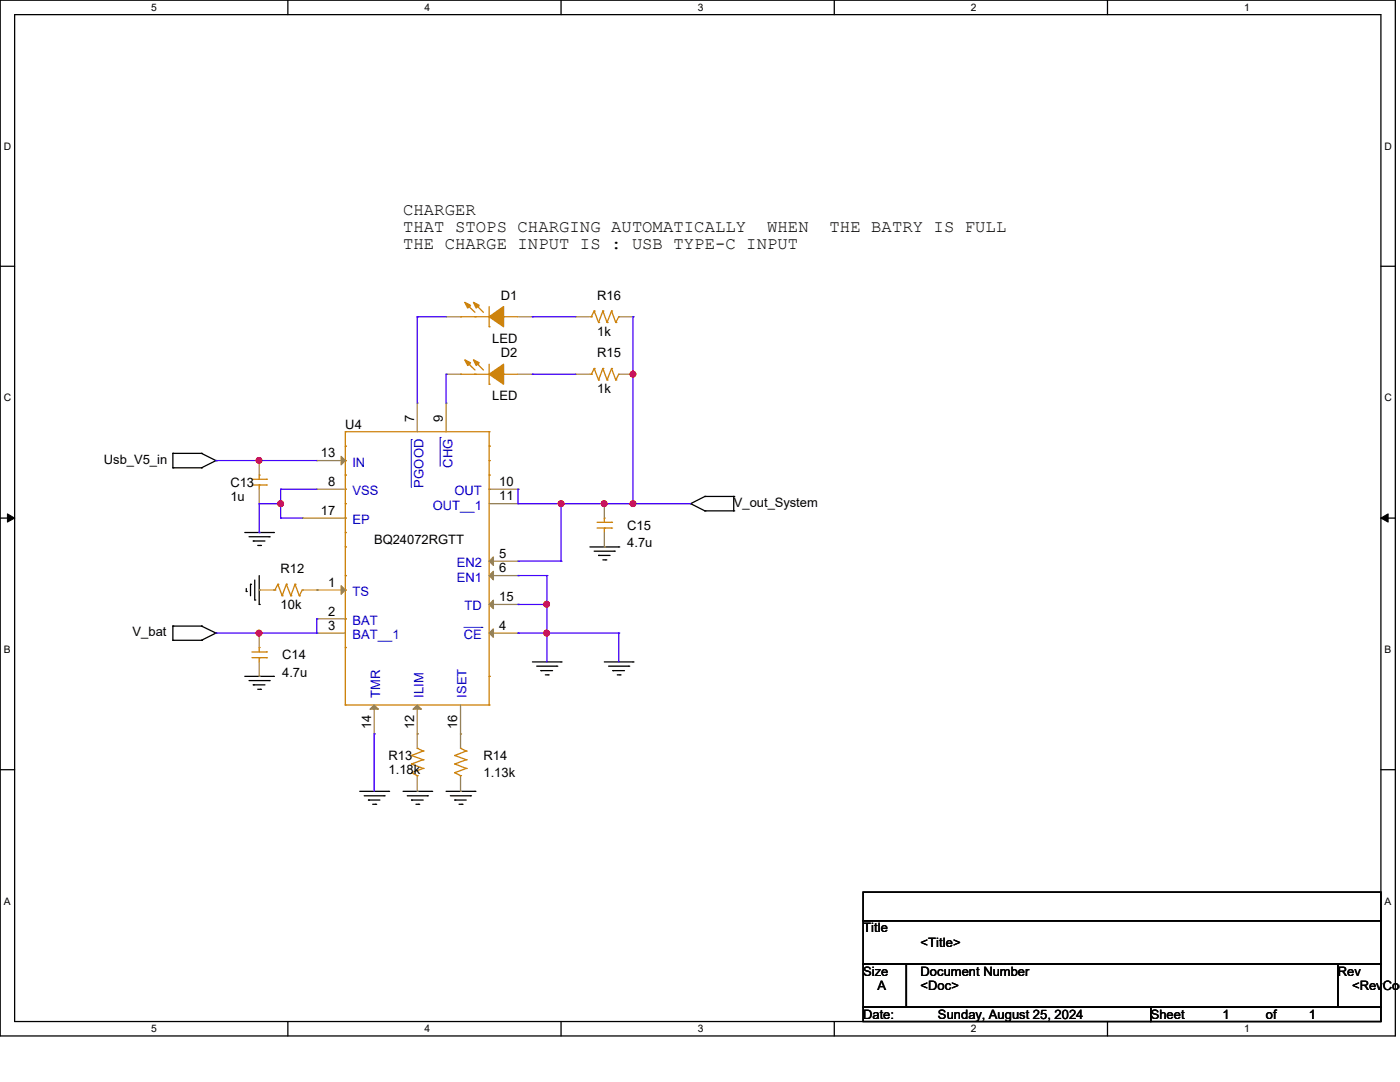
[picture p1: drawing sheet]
<svg xmlns="http://www.w3.org/2000/svg" width="279mm" height="216mm" viewBox="0 0 279 216" stroke-linecap="round" stroke-linejoin="round" font-family="sans-serif">
<path d="M0 0h278.5v206.7h-278.5zM2.9 2.9h272.7v200.9h-272.7z" fill="none" stroke="#000" stroke-width=".25"/>
<g fill="#fff">
<path d="M30.2 .3h1.1v2.3h-1.1z"/>
<path d="M30.2 204.1h1.1v2.3h-1.1z"/>
</g>
<path d="M57.4 0v2.9M57.4 203.8v2.9" fill="none" stroke="#000" stroke-width=".25"/>
<g fill="#fff">
<path d="M84.7 .3h1.1v2.3h-1.1z"/>
<path d="M84.7 204.1h1.1v2.3h-1.1z"/>
</g>
<path d="M112 0v2.9M112 203.8v2.9" fill="none" stroke="#000" stroke-width=".25"/>
<g fill="#fff">
<path d="M139.2 .3h1.1v2.3h-1.1z"/>
<path d="M139.2 204.1h1.1v2.3h-1.1z"/>
</g>
<path d="M166.5 0v2.9M166.5 203.8v2.9" fill="none" stroke="#000" stroke-width=".25"/>
<g fill="#fff">
<path d="M193.8 .3h1.1v2.3h-1.1z"/>
<path d="M193.8 204.1h1.1v2.3h-1.1z"/>
</g>
<path d="M221 0v2.9M221 203.8v2.9" fill="none" stroke="#000" stroke-width=".25"/>
<g fill="#fff">
<path d="M248.3 .3h1.1v2.3h-1.1z"/>
<path d="M248.3 204.1h1.1v2.3h-1.1z"/>
<path d="M.8 28h1.4v2.3h-1.4z"/>
<path d="M276.3 28h1.4v2.3h-1.4z"/>
<path d="M.8 78.2h1.4v2.3h-1.4z"/>
<path d="M276.3 78.2h1.4v2.3h-1.4z"/>
</g>
<path d="M0 53.1h2.9M275.6 53.1h2.9" fill="none" stroke="#000" stroke-width=".25"/>
<g fill="#fff">
<path d="M.8 128.5h1.3v2.2h-1.3z"/>
<path d="M276.3 128.5h1.3v2.2h-1.3z"/>
</g>
<path d="M0 103.4h2.9M275.6 103.4h2.9" fill="none" stroke="#000" stroke-width=".25"/>
<path d="M1.5 102.5l1.4 .9-1.4 .8zM275.6 103.4l1.4-.9v1.7z" fill="#000" stroke="#000" stroke-width=".2"/>
<g fill="#fff">
<path d="M.8 178.7h1.3v2.2h-1.3z"/>
<path d="M276.3 178.7h1.3v2.2h-1.3z"/>
</g>
<g fill="none" stroke="#000" stroke-width=".25">
<path d="M34.5 93.3h.1M34.5 90.5h.1M34.5 93.3h5.7M34.5 90.5v2.8M34.5 90.5h5.7M40.2 93.3h.1M40.2 90.5h.1M40.2 90.5l2.9 1.4M43.1 91.9h.1M43.1 91.9l-2.9 1.4M140.7 99.1h.1M140.7 99.1l-2.9 1.4"/>
<path d="M140.7 99.1h5.7M146.4 99.1h.1M146.4 99.1v2.8M48.9 106.3h5.7M49.1 118h.1M49.1 117.4v.6M49.7 107.1h4M50 116.6h.1M50 116.6v2.3M50.5 107.9h.1M50.5 107.9h2.4M50.8 119.7h.1"/>
<path d="M50.8 115.7v4M51.4 108.8h.6M51.7 114.9v5.7M52 108.8h.1M53.7 107.1h.1M54.6 106.3h.1M117.7 109.1h5.8M118.6 110h4M119.5 110.8h.1M119.5 110.8h2.3M120.3 111.7h.6M120.9 111.7h.1"/>
<path d="M122.6 110h.1M123.5 109.1h.1M137.8 100.5h.1M137.8 100.5l2.9 1.4M140.7 101.9h.1M140.7 101.9h5.7M146.4 101.9h.1M34.5 127.8h.1M34.5 124.9h.1M34.5 124.9v2.9M34.5 127.8h5.7M34.5 124.9h5.7"/>
<path d="M40.2 127.8h.1M40.2 124.9h.1M40.2 124.9l2.9 1.4M43.1 126.3h.1M43.1 126.3l-2.9 1.5M48.9 135h5.7M49.7 135.8h4M50.5 136.7h.1M50.5 136.7h2.4M51.4 137.5h.6M51.7 120.6h.1M52 137.5h.1"/>
<path d="M53.7 135.8h.1M54.6 135h.1M106.3 132.1h5.7M107.1 132.9h4M107.9 133.8h.1M107.9 133.8h2.4M108.8 134.7h.6M109.4 134.7h.1M111.1 132.9h.1M112 132.1h.1M120.6 132.1h5.7M121.5 132.9h4"/>
<path d="M122.3 133.8h.1M122.3 133.8h2.3M123.2 134.7h.5M123.7 134.7h.1M125.5 132.9h.1M126.3 132.1h.1M0 153.6h2.9M71.8 157.9h5.8M72.7 158.8h4M73.5 159.6h.1M73.5 159.6h2.3M76.7 158.8h.1"/>
<path d="M77.6 157.9h.1M80.4 157.9h5.7M81.3 158.8h4M82.1 159.6h.1M82.1 159.6h2.4M85.3 158.8h.1M86.1 157.9h.1M89 157.9h5.8M89.9 158.8h4M90.8 159.6h.1M90.8 159.6h2.2M93.9 158.8h.1"/>
<path d="M94.8 157.9h.1M275.6 153.6h2.9M74.4 160.5h.6M75 160.5h.1M83 160.5h.6M83.6 160.5h.1M91.6 160.5h.6M92.2 160.5h.1M172.3 178h103.3v5.7h-103.3zM172.3 183.7h103.3v8.7h-103.3zM172.3 192.4h8.6v8.6h-8.6zM180.9 192.4h86.1v8.6h-86.1z"/>
<path d="M267 192.4h8.6v8.6h-8.6zM172.3 201h57.4v2.8h-57.4zM229.7 201h45.9v2.8h-45.9z"/>
</g>
<g fill="#cc8006" stroke="#cc8006" stroke-width=".25">
<path d="M94.5 60.3l1.1 .6-.6 .6z" fill-rule="evenodd"/>
<path d="M92.8 60.3l1.1 .6-.6 .6z" fill-rule="evenodd"/>
<path d="M97.6 63.2l2.9-2v4z" fill-rule="evenodd"/>
<path d="M94.5 71.8l1.1 .6-.6 .5z" fill-rule="evenodd"/>
<path d="M92.8 71.8l1.1 .6-.6 .5z" fill-rule="evenodd"/>
<path d="M97.6 74.7l2.9-2v4z" fill-rule="evenodd"/>
</g>
<g fill="none" stroke="#cc8006" stroke-width=".25">
<path d="M91.9 63.2h.1M91.9 74.7h.1M91.9 63.2h5.7M91.9 74.7h5.7M93.6 61.2h.1M93.6 72.7h.1M93.6 61.2l1.2 1.1M93.6 72.7l1.2 1.1M94.8 63.2h.1M94.8 74.7h.1M95.3 61.2h.1M95.3 72.7h.1"/>
<path d="M95.3 61.2l1.2 1.1M95.3 72.7l1.2 1.1M97.6 65.2h.1M97.6 76.7h.1M97.6 61.2v4M97.6 72.7v4M100.5 63.2h.1M100.5 74.7h.1M100.5 63.2h2.9M100.5 74.7h2.9M117.7 63.2h.3M117.7 74.7h.3"/>
<path d="M118 63.2h.1M118 74.7h.1M118.6 62.1h.1M118.6 73.5h.1M118.6 62.1l-.6 1.1M118.6 62.1l.9 2.2M118.6 73.5l-.6 1.2M118.6 73.5l.9 2.3M119.5 64.3h.1M119.5 75.8h.1M120.3 62.1h.1M120.3 73.5h.1"/>
<path d="M120.3 62.1l-.8 2.2M120.3 62.1l.9 2.2M120.3 73.5l-.8 2.3M120.3 73.5l.9 2.3M121.2 64.3h.1M121.2 75.8h.1M122 62.1h.1M122 73.5h.1M122 62.1l-.8 2.2M122 62.1l.9 2.2M122 73.5l-.8 2.3M122 73.5l.9 2.3"/>
<path d="M122.9 64.3h.1M122.9 75.8h.1M123.5 63.2h.1M123.5 74.7h.1M123.5 63.2l-.6 1.1M123.5 74.7l-.6 1.1M50.3 96.8h2.9M50.3 95.6h2.9M51.7 94.8h.1M51.7 96.8h.1M51.7 94.8v.8M51.7 96.8v.8"/>
<path d="M53.2 96.8h.1M53.2 95.6h.1M68.9 86.1h.1M68.9 89h.1M68.9 91.9h.1M68.9 94.8h.1M68.9 97.6h.1M68.9 86.1h28.7M68.9 86.1v54.6M97.6 86.1h.1M97.6 89h.1M97.6 91.9h.1"/>
<path d="M97.6 94.8h.1M97.6 97.6h.1M97.6 86.1v54.6M54.6 117.7h.3M54.9 117.7h.1M55.5 116.6h.1M55.5 116.6l-.6 1.1M55.5 116.6l.8 2.3M56.3 118.9h.1M57.1 116.6h.1M57.1 116.6l-.8 2.3M57.1 116.6l.9 2.3"/>
<path d="M58 118.9h.1M58.9 116.6h.1M58.9 116.6l-.9 2.3M58.9 116.6l.8 2.3M59.7 118.9h.1M60.3 117.7h.1M60.3 117.7l-.6 1.2M68.9 100.5h.1M68.9 103.4h.1M68.9 106.3h.1M68.9 109.1h.1M68.9 114.9h.1"/>
<path d="M68.9 117.7h.1M119.2 105.4h2.8M119.2 104.2h2.8M120.6 103.4h.1M120.6 105.4h.1M120.6 103.4v.8M120.6 105.4v.9M122 105.4h.1M122 104.2h.1M50.3 131.2h2.9M50.3 130.1h2.9M51.7 129.2h.1"/>
<path d="M51.7 131.2h.1M51.7 129.2v.9M51.7 131.2v.9M53.2 131.2h.1M53.2 130.1h.1M68.9 123.5h.1M68.9 129.2h.1M97.6 135h.1M68.9 140.7h.1M68.9 140.7h28.7M82.1 154.2h.1M82.1 152.4h.1"/>
<path d="M82.1 150.7h.1M82.1 154.2l1.2 .6M82.1 152.4l2.4 .9M82.1 150.7l2.4 .9M83.3 149.3h.1M83.3 154.8h.1M83.3 149.3l1.2 .6M83.3 154.8v.2M84.5 153.3h.1M84.5 151.6h.1M84.5 149.9h.1M84.5 153.3l-2.4 .9"/>
<path d="M84.5 151.6l-2.4 .8M84.5 149.9l-2.4 .8M90.8 154.2h.1M90.8 152.4h.1M90.8 150.7h.1M90.8 154.2l1.1 .6M90.8 152.4l2.2 .9M90.8 150.7l2.2 .9M91.9 149.3h.1M91.9 154.8h.1M91.9 149.3l1.1 .6M91.9 154.8v.2"/>
<path d="M93 153.3h.1M93 151.6h.1M93 149.9h.1M93 153.3l-2.2 .9M93 151.6l-2.2 .8M93 149.9l-2.2 .8M97.6 140.7h.1"/>
</g>
<g fill="none" stroke="#a84" stroke-width=".25">
<path d="M89 63.2h.1M89 74.7h.1M89 63.2h2.9M89 74.7h2.9M103.4 63.2h2.9M103.4 74.7h2.9M106.3 63.2h.1M106.3 74.7h.1M114.9 63.2h.1M114.9 74.7h.1M114.9 63.2h2.8M114.9 74.7h2.8"/>
<path d="M123.5 63.2h2.8M123.5 74.7h2.8M126.3 63.2h.1M126.3 74.7h.1M51.7 91.9h.1M51.7 91.9v2.9M51.7 97.6v2.9M63.2 91.9h.1M63.2 97.6h.1M63.2 91.9h5.7M63.2 97.6h5.7M83.3 80.4h.1"/>
<path d="M83.3 80.4v5.7M89 80.4h.1M89 80.4v5.7M97.6 97.6h5.8M103.4 97.6h.1M51.7 100.5h.1M51.7 117.7h.1M51.7 117.7h2.9M60.3 103.4h.1M60.3 117.7h8.6M60.3 103.4h8.6M63.2 117.7h.1"/>
<path d="M97.6 114.9h5.8M97.6 112h5.8M97.6 100.5h5.8M103.4 114.9h.1M103.4 112h.1M103.4 100.5h.1M120.6 109.1h.1M120.6 100.5h.1M120.6 100.5v2.9M120.6 106.3v2.8M51.7 135h.1M51.7 126.3h.1"/>
<path d="M51.7 126.3v2.9M51.7 132.1v2.9M63.2 123.5h.1M63.2 126.3h.1M63.2 123.5h5.7M63.2 126.3h5.7M97.6 126.3h5.8M97.6 120.6h5.8M103.4 126.3h.1M103.4 120.6h.1M74.7 146.4h.1M74.7 140.7v5.7"/>
<path d="M83.3 146.4h.1M83.3 157.9h.1M83.3 140.7v8.6M83.3 155v2.9M91.9 146.4h.1M91.9 157.9h.1M91.9 140.7v8.6M91.9 155v2.9"/>
</g>
<g fill="#a84" stroke="#a84" stroke-width=".25">
<path d="M97.6 126.3l.9-.8v1.7z"/>
<path d="M97.6 114.9l.9-.9v1.7z"/>
<path d="M97.6 112l.9-.9v1.7z"/>
<path d="M82.4 141.5l.9-.8 .8 .8z"/>
<path d="M68.1 91.1l.8 .8-.8 .9z"/>
<path d="M97.6 120.6l.9-.8v1.7z"/>
<path d="M74.7 140.7l.8 .8h-1.7z"/>
<path d="M68.1 116.9l.8 .8-.8 .9z"/>
</g>
<path d="M82.1 87.7h.1M82.1 87.7v9.6M87.8 87.3h.1M87.8 87.3v5.7M92.6 125.2h3.6M96.2 125.2h.1" fill="none" stroke="#00c" stroke-width=".2"/>
<g fill="none" stroke="#4200ff" stroke-width=".25">
<path d="M83.3 63.2h.1M83.3 63.2v17.2M83.3 63.2h5.7M89 74.7h.1M89 74.7v5.7M106.3 63.2h.1M106.3 74.7h.1M106.3 63.2h8.6M106.3 74.7h8.6M126.3 63.2h.1M126.3 74.7h.1M126.3 63.2v37.3"/>
<path d="M43.1 91.9h.1M43.1 91.9h20.1M51.7 91.9h.1M56 97.6h.1M56 97.6h7.2M56 97.6v5.8M103.4 97.6h.1M103.4 97.6v2.9M51.7 106.3h.1M51.7 100.5h.1M51.7 100.5h4.3M51.7 100.5v5.8"/>
<path d="M56 100.5h.1M56 103.4h.1M56 103.4h4.3M103.4 100.5h.1M103.4 114.9h.1M103.4 100.5h34.4M103.4 114.9h5.7M103.4 112h8.6M109.1 114.9h.1M109.1 114.9v17.2M112 100.5h.1M112 112h.1"/>
<path d="M112 100.5v11.5M120.6 100.5h.1M126.3 100.5h.1M43.1 126.3h20.1M51.7 126.3h.1M63.2 123.5h.1M63.2 126.3h.1M63.2 123.5v2.8M103.4 120.6h.1M103.4 126.3h.1M103.4 120.6h5.7M103.4 126.3h20.1"/>
<path d="M109.1 120.6h.1M109.1 126.3h.1M123.5 126.3h.1M123.5 126.3v5.8M74.7 146.4h.1M74.7 146.4v11.5"/>
</g>
<g fill="#f00" stroke="#f00" stroke-width=".25">
<circle cx="126.3" cy="100.5" r=".55"/>
<circle cx="126.3" cy="74.7" r=".55"/>
<circle cx="51.7" cy="91.9" r=".55"/>
<circle cx="112" cy="100.5" r=".55"/>
<circle cx="120.6" cy="100.5" r=".55"/>
<circle cx="109.1" cy="120.6" r=".55"/>
<circle cx="51.7" cy="126.3" r=".55"/>
<circle cx="109.1" cy="126.3" r=".55"/>
<circle cx="56" cy="100.5" r=".55"/>
</g>
<g font-size="3.4">
<text x="80.4" y="42.9">CHARGER</text>
<text x="80.4" y="46.4">THAT STOPS CHARGING AUTOMATICALLY</text>
<text x="153.1" y="46.4">WHEN</text>
<text x="165.6" y="46.4">THE BATRY IS FULL</text>
<text x="80.4" y="49.8">THE CHARGE INPUT IS : USB TYPE-C INPUT</text>
</g>
<g font-size="2.6">
<text x="99.9" y="59.8">D1</text>
<text x="119.2" y="59.8">R16</text>
<text x="98.2" y="68.4">LED</text>
<text x="99.9" y="71.2">D2</text>
<text x="119.2" y="67">1k</text>
<text x="119.2" y="71.2">R15</text>
<text x="98.2" y="79.9">LED</text>
<text x="119.2" y="78.4">1k</text>
<text x="68.9" y="85.6">U4</text>
<text x="82.6" y="84.2" transform="rotate(-90 82.6 84.2)">7</text>
<text x="88.4" y="84.2" transform="rotate(-90 88.4 84.2)">9</text>
<text x="20.7" y="92.5">Usb_V5_in</text>
<text x="64" y="91.3">13</text>
<text x="46" y="97.1">C13</text>
<text x="46" y="99.9">1u</text>
<text x="65.5" y="97">8</text>
<text x="99.6" y="97">10</text>
<text x="99.6" y="99.9">11</text>
<text x="146.4" y="101.1">V_out_System</text>
<text x="64" y="102.7">17</text>
<text x="125.2" y="105.7">C15</text>
<text x="74.7" y="108.6">BQ24072RGTT</text>
<text x="99.6" y="111.3">5</text>
<text x="125.2" y="109.1">4.7u</text>
<text x="56" y="114.3">R12</text>
<text x="65.5" y="117.1">1</text>
<text x="99.6" y="114.2">6</text>
<text x="99.6" y="120">15</text>
<text x="56" y="121.5">10k</text>
<text x="65.5" y="122.9">2</text>
<text x="65.5" y="125.7">3</text>
<text x="99.6" y="125.7">4</text>
<text x="26.5" y="127">V_bat</text>
<text x="56.3" y="131.5">C14</text>
<text x="56.3" y="135">4.7u</text>
<text x="74" y="145.5" transform="rotate(-90 74 145.5)">14</text>
<text x="82.6" y="145.5" transform="rotate(-90 82.6 145.5)">12</text>
<text x="91.3" y="145.5" transform="rotate(-90 91.3 145.5)">16</text>
<text x="77.6" y="151.6">R13</text>
<text x="77.6" y="154.5">1.18k</text>
<text x="96.5" y="151.6">R14</text>
<text x="96.5" y="155.1">1.13k</text>
<text x="172.3" y="186.1">Title</text>
<text x="183.7" y="188.9">&lt;Title&gt;</text>
<text x="172.3" y="194.7">Size</text>
<text x="175.1" y="197.6">A</text>
<text x="183.7" y="194.7">Document Number</text>
<text x="183.7" y="197.6">&lt;Doc&gt;</text>
<text x="267" y="194.7">Rev</text>
<text x="269.8" y="197.6">&lt;RevCod</text>
<text x="172.3" y="203.3">Date:</text>
<text x="187.2" y="203.3">Sunday, August 25, 2024</text>
<text x="229.7" y="203.3">Sheet</text>
<text x="244" y="203.3">1</text>
<text x="252.6" y="203.3">of</text>
<text x="261.2" y="203.3">1</text>
</g>
<g font-size="2.6" fill="#00c">
<text x="70.4" y="93.1">IN</text>
<text x="90.3" y="93.3" transform="rotate(-90 90.3 93.3)">CHG</text>
<text x="70.4" y="98.8">VSS</text>
<text x="84.5" y="97.3" transform="rotate(-90 84.5 97.3)">PGOOD</text>
<text x="86.4" y="101.7">OUT__1</text>
<text x="90.7" y="98.8">OUT</text>
<text x="70.4" y="104.6">EP</text>
<text x="91.1" y="113.2">EN2</text>
<text x="70.4" y="118.9">TS</text>
<text x="91.1" y="116">EN1</text>
<text x="70.4" y="124.7">BAT</text>
<text x="92.7" y="121.8">TD</text>
<text x="70.4" y="127.5">BAT__1</text>
<text x="92.6" y="127.5">CE</text>
<text x="75.9" y="139.2" transform="rotate(-90 75.9 139.2)">TMR</text>
<text x="84.5" y="139.2" transform="rotate(-90 84.5 139.2)">ILIM</text>
<text x="93.1" y="139.2" transform="rotate(-90 93.1 139.2)">ISET</text>
</g>
<g font-size="2.1">
<text x="30.2" y="2.2">5</text>
<text x="84.7" y="2.2">4</text>
<text x="139.2" y="2.2">3</text>
<text x="193.8" y="2.2">2</text>
<text x="248.3" y="2.2">1</text>
<text x=".8" y="29.8">D</text>
<text x="276.3" y="29.8">D</text>
<text x=".8" y="80.1">C</text>
<text x="276.3" y="80.1">C</text>
<text x=".8" y="130.3">B</text>
<text x="276.3" y="130.3">B</text>
<text x=".8" y="180.5">A</text>
<text x="276.3" y="180.5">A</text>
<text x="30.2" y="206">5</text>
<text x="84.7" y="206">4</text>
<text x="139.2" y="206">3</text>
<text x="193.8" y="206">2</text>
<text x="248.3" y="206">1</text>
</g>
</svg>
